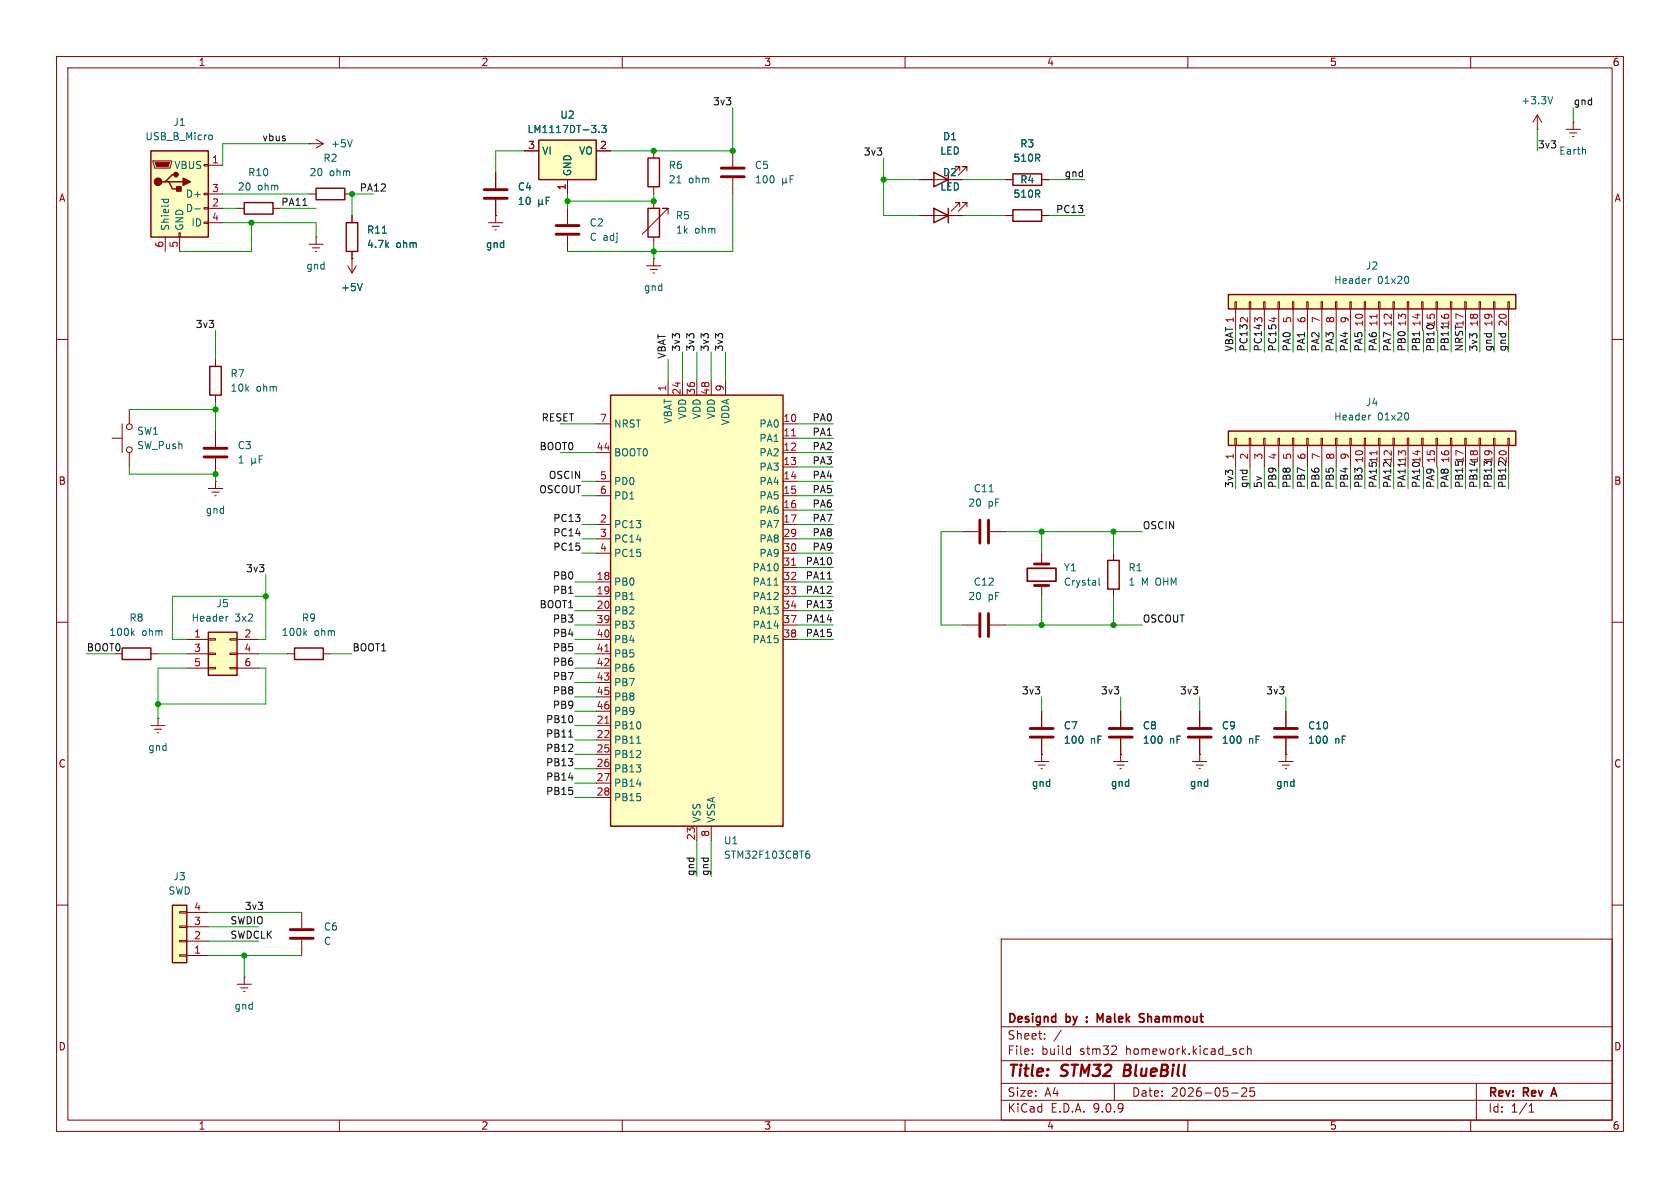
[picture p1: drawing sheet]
<svg xmlns="http://www.w3.org/2000/svg" width="297mm" height="210mm" viewBox="0 0 297 210" stroke-linecap="round" stroke-linejoin="round" font-family="sans-serif">
<g fill="none" stroke="#840000" stroke-width=".18">
<path d="M10 10h277v190h-277zM12 12h273v186h-273zM60 10v2M110 10v2M160 10v2M210 10v2M260 10v2M10 60h2M285 60h2M10 110h2M285 110h2M10 160h2"/>
<path d="M177 166h108v32h-108zM285 160h2M60 198v2M110 198v2M160 198v2M177 194.5h108M177 191.5h108M177 187.5h108M177 181.5h108M182.5 186.3v.1M182.5 185.5v.1M184.7 183.6v.1"/>
<path d="M184.7 182.8v.1M187.6 182.1l-1.3 2M189.1 185.4l.1 .1M189.2 184.9v1.5M189.2 186.3l-.1 .1M197 191.5v3M197.2 185l.2 .2-.1 .3-.8 .9h.9M210 198v2M217.7 193.2h1.2M219.2 186.3l.3 .1 .4-.1M219.5 192.4l.6-.1 .2 .1 .1 .3-.9 1.1h.9M219.9 185.5l-.4-.1-.3 .1"/>
<path d="M220.5 185.5l.2-.1 .4 .1 .1 .9M220.5 184.9v1.5M221.7 192.3h-.7v.7l.2-.1h.5l.1 .3-.1 .5-.2 .1-.5-.1M260 198v2M261 191.5v6.5M270.3 196.6h.9M270.3 195.5l.4-.4v1.5"/>
</g>
<path d="M192.1 179.8v.1M195 179.2l-.5 1.1-.5-1.1v1.5M201.7 179.9l.4 .1 .2 .4-.3 .3h-.4M201.7 179.2l.6 .1M192.1 180.5v.2M274.3 193.4h.8M274.7 192.3l-.5 1.5" fill="none" stroke="#840000" stroke-width=".3"/>
<path d="M198.9 188.2l-.3 2h.8" fill="none" stroke="#840000" stroke-width=".4"/>
<path d="M36.8 111.8h5.1v7.6h-5.1z" fill="#ffffc2"/>
<path d="M43.2 35.8h5.1v2h-5.1zM55.9 33.3h5.1v2h-5.1zM36.8 111.8h5.1v7.6h-5.1z" fill="none" stroke="#840000" stroke-width=".25"/>
<g fill="none" stroke="#840000" stroke-width=".18">
<path d="M41.9 36.8h1.3M48.3 36.8h1.2M54.6 25.4h.1M54.6 34.3h1.3M54.6 25.4h2.5M55.9 24.6l1.2 .8M57.1 25.4l-1.2 .8M61 34.3h1.2M38.1 76.2v2.8M38.1 81v2.8M33 113h3.8M33 115.6h3.8"/>
<path d="M33 118.1h3.8M36.8 112.9h1.3v.3h-1.3zM36.8 115.4h1.3v.3h-1.3zM36.8 118h1.3v.2h-1.3zM40.6 112.9h1.3v.3h-1.3zM40.6 115.4h1.3v.3h-1.3zM40.6 118h1.3v.2h-1.3zM41.9 113h3.8M41.9 115.6h3.8M41.9 118.1h3.8M226.1 134.6h2.5M226.7 135.3h1.3"/>
<path d="M227.2 135.9h.3M227.3 133.4h.1M227.3 133.4v1.2"/>
</g>
<path d="M62.3 24.7l-.4 1.3M44.5 81v1.3M44.5 81.7l.2 .2h.2l.2-.2M45.1 81.7l.2 .2M45.1 81v.7M45.8 81.2h.5M46.4 80.6h-.6v1.3M40.3 109h-.2" fill="none" stroke="#006464" stroke-width=".18"/>
<path d="M36.1 79.2h4M36.1 80.8h4" fill="none" stroke="#840000" stroke-width=".51"/>
<path d="M107.9 69.9h30.5v76.2h-30.5z" fill="#ffffc2"/>
<path d="M61.2 39.4h2v5.1h-2zM114.6 27.9h2v5.1h-2zM114.6 36.8h2v5.1h-2zM107.9 69.9h30.5v76.2h-30.5zM195.8 99.1h2.1v5h-2.1z" fill="none" stroke="#840000" stroke-width=".25"/>
<g fill="none" stroke="#840000" stroke-width=".18">
<path d="M62.2 38.1v1.3M86.4 39.4h2.5M87.6 38.1h.1M87.6 30.5v2.8M87.6 35.3v4.1M100.3 36.8v2.8M115.6 26.7v1.2M115.6 33v1.3M115.6 35.6v1.2M118.1 37.8v-1h-1h1l-4.6 4.6M129.5 26.7v2.8M129.5 31.5v2.8"/>
<path d="M276.9 22.9h2.5M277.5 23.5h1.3M278 24.1h.3M278.1 21.6h.1M278.1 21.6v1.3M61.5 47l.7 1.3M62.2 45.7h.1M62.2 44.5v3.8M63 47l-.8 1.3M87 40h1.3M87.5 40.6h.3M100.3 41.7v2.8"/>
<path d="M114.3 47h2.5M114.9 47.6h1.3M115.4 48.3h.3M115.6 45.7h.1M115.6 41.9v1.3M115.6 45.7v1.3M105.4 74.9h2.5M118.1 67.3v2.6M120.6 67.3v2.6M123.2 67.3v2.6M125.7 67.3v2.6M128.3 67.3v2.6"/>
<path d="M138.4 74.9h2.6M138.4 77.5h2.6M105.4 80h2.5M105.4 85.1h2.5M105.4 87.6h2.5M105.4 92.7h2.5M105.4 95.3h2.5M105.4 97.8h2.5M138.4 80h2.6M138.4 85.1h2.6M138.4 87.6h2.6M138.4 92.7h2.6"/>
<path d="M138.4 95.3h2.6M138.4 97.8h2.6M138.4 82.6h2.6M138.4 90.2h2.6M196.8 97.8v1.3M105.4 102.9h2.5M105.4 105.4h2.5M105.4 108h2.5M105.4 110.5h2.5M105.4 113h2.5M105.4 115.6h2.5M105.4 118.1h2.5"/>
<path d="M138.4 102.9h2.6M138.4 105.4h2.6M138.4 108h2.6M138.4 110.5h2.6M138.4 113h2.6M138.4 100.3h2.6M196.8 104.1v1.3M105.4 120.7h2.5M105.4 123.2h2.5M105.4 125.7h2.5M105.4 128.3h2.5M105.4 130.8h2.5"/>
<path d="M105.4 133.4h2.5M105.4 135.9h2.5M105.4 138.4h2.5M184.1 125.7v2.8M184.1 130.6v2.8M196.8 134.6h2.6M197.5 135.3h1.3M198 135.9h.2M198.1 133.4h.1M198.1 133.4v1.2M227.3 125.7v2.8M227.3 130.6v2.8"/>
<path d="M105.4 141h2.5M123.2 146.1v2.5M125.7 146.1v2.5"/>
</g>
<path d="M139.9 77.1h.8M139.9 99.9h.8M106.9 115.2h.7M106.9 127.9h.7" fill="none" stroke="#a90000" stroke-width=".18"/>
<g fill="none" stroke="#006464" stroke-width=".18">
<path d="M95.2 35.3v1.3M95.2 36l.2 .1h.3l.1-.1M95.8 36l.2 .1M95.8 35.3v.7M96.6 35.5h.4M97.2 34.9h-.6v1.2M119.7 32.3h.7M138.4 32.1l.1 .2h.3l.2-.2M138.4 31.5v1.3M139 32.1l.1 .2M139 31.5v.6M139.7 31.7h.4"/>
<path d="M140.3 31.1h-.6v1.2M280.2 26.5l.1 .7M64 50.1l-.4 1.3M67.6 41.2h.7M136.9 103.4h.7M112.5 131.4h.8M142.4 151.2l.3-.3h.2l.3 .3v.3l-.3 .2-.3-.1-.2-.1M143 150.4l-.3 .1-.3 .5"/>
</g>
<path d="M85.6 33.5h4.1M85.6 35.1h4.1M98.3 39.9h4.1M127.5 29.7h4.1M127.5 31.2h4.1M98.3 41.4h4.1M182.1 128.8h4.1M182.1 130.3h4.1M225.3 128.8h4.1M225.3 130.3h4.1" fill="none" stroke="#840000" stroke-width=".51"/>
<path d="M95.2 24.8h10.2v7h-10.2z" fill="#ffffc2"/>
<path d="M95.2 24.8h10.2v7h-10.2zM165.1 30.5l2.5 1.3-2.5 1.2zM165.1 36.8l2.5 1.3-2.5 1.3zM167.6 30.5v2.5M167.6 36.8v2.6M179.1 37.1h5v2h-5zM37.1 64.8h2v5.1h-2z" fill="none" stroke="#840000" stroke-width=".25"/>
<g fill="none" stroke="#840000" stroke-width=".18">
<path d="M92.7 26.7h2.5M100.3 31.8v2.5M105.4 26.7h2.5M162.6 31.8h7.6M162.6 38.1h7.6M169.7 30.2v-.7h-.8h.8l-1.6 1.5M169.7 36.6v-.8h-.8h.8l-1.6 1.5M170.9 30.2v-.7h-.7h.7l-1.5 1.5M170.9 36.6v-.8h-.7h.7l-1.5 1.5M177.8 38.1h1.3M184.1 38.1h1.3M271.8 22.9h.1"/>
<path d="M271.8 20.3l-.8 1.3M271.8 20.3l.7 1.3M271.8 20.3v2.6M19.8 77.5h1.8M21.6 74.9v5.1M22.9 72.4v2.5M38.1 63.5v1.3M38.1 69.9v1.2M22.9 80v2.6M170.2 94h2.8M175 94h2.8M26.7 128.3h2.5"/>
<path d="M27.3 128.9h1.3M27.8 129.5h.3M27.9 127h.1M27.9 127v1.3M210.8 134.6h2.6M211.5 135.3h1.2M212 135.9h.2M212.1 133.4h.1M212.1 133.4v1.2"/>
<circle cx="22.9" cy="75.4" r=".51"/>
<circle cx="22.9" cy="79.5" r=".51"/>
</g>
<path d="M274.5 17.1l-.4 1.3M105.9 23.3v.1M106.4 22.2h.8l-.5 .5 .4 .1v.5l-.2 .1-.5-.1M174.9 86.9h.7" fill="none" stroke="#006464" stroke-width=".18"/>
<path d="M173.2 91.9v4.1M174.8 91.9v4.1" fill="none" stroke="#840000" stroke-width=".51"/>
<path d="M217.2 52.1h50.8v2.5h-50.8z" fill="#ffffc2"/>
<path d="M217.2 52.1h50.8v2.5h-50.8z" fill="none" stroke="#840000" stroke-width=".25"/>
<g fill="none" stroke="#840000" stroke-width=".18">
<path d="M218.3 53.3h.3v1.3h-.3zM218.4 54.6v3.8M220.9 53.3h.2v1.3h-.2zM221 54.6v3.8M223.4 53.3h.2v1.3h-.2zM223.5 54.6v3.8M225.9 53.3h.3v1.3h-.3zM226.1 54.6v3.8M228.5 53.3h.2v1.3h-.2zM228.6 54.6v3.8M231 53.3h.3v1.3h-.3zM231.1 54.6v3.8"/>
<path d="M233.6 53.3h.2v1.3h-.2zM233.7 54.6v3.8M236.1 53.3h.2v1.3h-.2zM236.2 54.6v3.8M238.6 53.3h.3v1.3h-.3zM238.8 54.6v3.8M241.2 53.3h.2v1.3h-.2zM241.3 54.6v3.8M243.7 53.3h.3v1.3h-.3zM243.8 54.6v3.8M246.3 53.3h.2v1.3h-.2zM246.4 54.6v3.8"/>
<path d="M248.8 53.3h.2v1.3h-.2zM248.9 54.6v3.8M251.3 53.3h.3v1.3h-.3zM251.5 54.6v3.8M253.9 53.3h.2v1.3h-.2zM254 54.6v3.8M256.4 53.3h.3v1.3h-.3zM256.5 54.6v3.8M259 53.3h.2v1.3h-.2zM259.1 54.6v3.8M261.5 53.3h.2v1.3h-.2zM261.6 54.6v3.8"/>
<path d="M264 53.3h.3v1.3h-.3zM264.2 54.6v3.8M266.6 53.3h.2v1.3h-.2zM266.7 54.6v3.8"/>
</g>
<path d="M243.4 55.5v.8" fill="none" stroke="#a90000" stroke-width=".18"/>
<path d="M242.3 49.3h-.2M248.9 48.9l.1 .4-.1 .7" fill="none" stroke="#006464" stroke-width=".18"/>
<path d="M217.2 76.2h50.8v2.5h-50.8z" fill="#ffffc2"/>
<path d="M217.2 76.2h50.8v2.5h-50.8z" fill="none" stroke="#840000" stroke-width=".25"/>
<g fill="none" stroke="#840000" stroke-width=".18">
<path d="M218.3 77.5h.3v1.2h-.3zM218.4 78.7v3.9M220.9 77.5h.2v1.2h-.2zM221 78.7v3.9M223.4 77.5h.2v1.2h-.2zM223.5 78.7v3.9M225.9 77.5h.3v1.2h-.3zM226.1 78.7v3.9M228.5 77.5h.2v1.2h-.2zM228.6 78.7v3.9M231 77.5h.3v1.2h-.3zM231.1 78.7v3.9"/>
<path d="M233.6 77.5h.2v1.2h-.2zM233.7 78.7v3.9M236.1 77.5h.2v1.2h-.2zM236.2 78.7v3.9M238.6 77.5h.3v1.2h-.3zM238.8 78.7v3.9M241.2 77.5h.2v1.2h-.2zM241.3 78.7v3.9M243.7 77.5h.3v1.2h-.3zM243.8 78.7v3.9M246.3 77.5h.2v1.2h-.2zM246.4 78.7v3.9"/>
<path d="M248.8 77.5h.2v1.2h-.2zM248.9 78.7v3.9M251.3 77.5h.3v1.2h-.3zM251.5 78.7v3.9M253.9 77.5h.2v1.2h-.2zM254 78.7v3.9M256.4 77.5h.3v1.2h-.3zM256.5 78.7v3.9M259 77.5h.2v1.2h-.2zM259.1 78.7v3.9M261.5 77.5h.2v1.2h-.2zM261.6 78.7v3.9"/>
<path d="M264 77.5h.3v1.2h-.3zM264.2 78.7v3.9M266.6 77.5h.2v1.2h-.2zM266.7 78.7v3.9M170.2 110.5h2.8M175 110.5h2.8"/>
</g>
<path d="M243.4 79.7v.7" fill="none" stroke="#a90000" stroke-width=".18"/>
<path d="M242.3 73.4l-.2 .1M248.9 73l.1 .5-.1 .7" fill="none" stroke="#006464" stroke-width=".18"/>
<path d="M173.2 108.5v4M174.8 108.5v4" fill="none" stroke="#840000" stroke-width=".51"/>
<path d="M30.5 160h2.5v10.2h-2.5z" fill="#ffffc2"/>
<path d="M179.1 30.7h5v2.1h-5zM21.6 114.6h5.1v2h-5.1zM30.5 160h2.5v10.2h-2.5z" fill="none" stroke="#840000" stroke-width=".25"/>
<g fill="none" stroke="#840000" stroke-width=".18">
<path d="M177.8 31.8h1.3M184.1 31.8h1.3M54.6 43.2h2.5M55.2 43.8h1.3M55.8 44.5h.2M55.9 41.9h.1M55.9 41.9v1.3M26.7 115.6h1.2M182.9 134.6h2.5M183.5 135.3h1.3M184 135.9h.3M184.1 133.4h.1"/>
<path d="M184.1 133.4v1.2M198.1 125.7v2.8M198.1 130.6v2.8M212.1 125.7v2.8M212.1 130.6v2.8M31.7 168.8h1.3v.2h-1.3zM31.7 166.2h1.3v.3h-1.3zM31.7 163.7h1.3v.3h-1.3zM31.7 161.2h1.3v.2h-1.3zM33 168.9h3.8M33 166.4h3.8M33 163.8h3.8"/>
<path d="M33 161.3h3.8M53.3 161.3v2.8M53.3 166.1v2.8"/>
</g>
<path d="M23.4 111.9l.3 .4M23.7 111.5l-.4 .5" fill="none" stroke="#006464" stroke-width=".18"/>
<path d="M196.1 128.8h4.1M196.1 130.3h4.1M210.1 128.8h4M210.1 130.3h4M51.3 164.3h4.1M51.3 165.9h4.1" fill="none" stroke="#840000" stroke-width=".51"/>
<path d="M26.7 26.7h10.1v15.2h-10.1z" fill="#ffffc2"/>
<path d="M26.7 26.7h10.1v15.2h-10.1zM29.2 32.1h.6l.7 1.3h1.2M29.8 32.1h2.6M31.1 30.9h-.6l-1.3 1.2h-.6M52.1 114.6h5v2h-5z" fill="none" stroke="#840000" stroke-width=".25"/>
<g fill="none" stroke="#840000" stroke-width=".18">
<path d="M27.1 28.4h3.3v.3l-.3 1h-2.8zM36.1 29.1h.7v.2h-.7zM36.1 34.2h.7v.2h-.7zM36.1 36.7h.7v.3h-.7zM36.1 39.2h.7v.3h-.7zM36.8 29.2h2.6M36.8 34.3h2.6M36.8 36.8h2.6M36.8 39.4h2.6M62.2 38.1v1.3M87.6 38.1h.1M87.6 30.5v2.8"/>
<path d="M87.6 35.3v2.8M92.7 26.7h2.5M100.3 31.8v2.5M105.4 26.7h2.5M162.6 31.8h2.5M162.6 38.1h2.5M167.6 31.8h2.6M167.6 38.1h2.6M177.8 31.8h1.3M177.8 38.1h1.3M184.1 31.8h1.3M184.1 38.1h1.3"/>
<path d="M29.2 41.9v2.6M31.6 41.1h.3v.8h-.3zM31.7 41.9v2.6M62.2 45.7h.1M62.2 44.5v1.2M36.8 86.4h2.6M37.5 87h1.2M38 87.6h.2M38.1 85.1h.1M38.1 85.1v1.3M184.1 97.8v1.9M50.8 115.6h1.3"/>
<path d="M57.1 115.6h1.3M184.1 103.5v1.9M184.1 133.4h.1M184.1 125.7v2.8M184.1 130.6v2.8M198.1 133.4h.1M198.1 125.7v2.8M198.1 130.6v2.8M212.1 133.4h.1M212.1 125.7v2.8M212.1 130.6v2.8M227.3 133.4h.1"/>
<path d="M227.3 125.7v2.8M227.3 130.6v2.8M41.9 174h2.5M42.5 174.6h1.3M43.1 175.3h.2M43.2 172.7h.1M43.2 172.7v1.3"/>
</g>
<path d="M27.4 28.7h2.6l-.3 .8h-2z" fill="#840000" stroke="#840000" stroke-width=".18"/>
<g fill="#840000" stroke="#840000" stroke-width=".25">
<path d="M31.2 33h.8v.8h-.8z"/>
<path d="M32.4 31.5l1.3 .6-1.3 .7z"/>
<circle cx="27.9" cy="32.1" r=".63"/>
<circle cx="31.1" cy="30.9" r=".38"/>
</g>
<g fill="none" stroke="#006464" stroke-width=".18">
<path d="M28.5 35.2h1.3M29 35.2l-.1 .4M29.7 35.2l.1 .4M34.4 36.9h1M37.1 23.9h.3l.2 .2-.1 .5-.4 .1M95.2 35.3v1.3M95.2 36l.2 .1h.3l.1-.1M95.8 36l.2 .1M95.8 35.3v.7M96.6 35.5h.4M97.2 34.9h-.6v1.2M105.9 23.3v.1"/>
<path d="M106.4 22.2h.8l-.5 .5 .4 .1v.5l-.2 .1-.5-.1M64 50.1l-.4 1.3M67.6 41.2h.7M53.9 111.9l.3 .4M54.2 111.5l-.5 .5M194.3 102.2v1.1l.2 .1"/>
</g>
<path d="M182.9 99.7h2.5M182.9 103.5h2.5" fill="none" stroke="#840000" stroke-width=".51"/>
<path d="M181.6 100.5h5.1v2.2h-5.1z" fill="none" stroke="#840000" stroke-width=".3"/>
<path d="M53.5 36.3h.8M146.3 102.4h.7M100.5 130.3h.8" fill="none" stroke="#0f0f0f" stroke-width=".18"/>
<g fill="none" stroke="#009600" stroke-width=".18">
<path d="M129.5 19.1v7.6h-21.6M278.1 19.1v2.5M39.4 39.4h16.5v2.5M39.4 36.8h2.5M39.4 34.3h15.2M44.4 39.4v5.1h-12.7M49.5 36.8h6.4M54.6 25.4h-15.2v3.8M66 34.3h-3.8v3.8M92.7 26.7h-5.1v3.8M100.3 34.3v2.5M115.6 34.3v1.3h-15.3"/>
<path d="M129.5 34.3v10.2h-29.2M156.2 27.9v10.2h6.4M156.2 31.8h6.4M170.2 38.1h7.6M170.2 31.8h7.6M185.4 38.1h6.4M185.4 31.8h6.4M271.8 22.9v3.8M38.1 58.4v5.1M115.6 43.2v2.5M218.4 58.4v3.8M221 58.4v3.8"/>
<path d="M223.5 58.4v3.8M226.1 58.4v3.8M228.6 58.4v3.8M231.1 58.4v3.8M233.7 58.4v3.8M236.2 58.4v3.8M238.8 58.4v3.8M241.3 58.4v3.8M243.8 58.4v3.8M246.4 58.4v3.8M248.9 58.4v3.8M251.7 58.4v3.8"/>
<path d="M254.2 58.4v3.8M256.5 58.4v3.8M259.1 58.4v3.8M261.6 58.4v3.8M264.2 58.4v3.8M266.7 58.4v3.8M22.9 72.4h15.2M38.1 71.1v5.1M99.1 74.9h6.3M118.1 63.5v3.8M120.6 62.2v5.1M123.2 62.2v5.1"/>
<path d="M125.7 62.2v5.1M128.3 62.2v5.1M141 74.9h6.3M141 77.5h6.3M22.9 82.6v1.2h15.2v1.3M99.1 80h6.3M102.9 92.7h2.5M102.9 87.6h2.5M102.9 97.8h2.5M102.9 95.3h2.5M102.9 85.1h2.5M141 92.7h6.3"/>
<path d="M141 90.2h6.3M141 87.6h6.3M141 97.8h6.3M141 95.3h6.3M141 85.1h6.3M141 80h6.3M141 82.6h6.3M170.2 94h-3.8v16.5h3.8M177.8 94h24.1M184.1 94v3.8M196.8 94v3.8M218.4 82.6v3.8"/>
<path d="M221 82.6v3.8M223.5 82.6v3.8M226.1 82.6v3.8M228.6 82.6v3.8M231.1 82.6v3.8M233.7 82.6v3.8M236.2 82.6v3.8M238.8 82.6v3.8M241.3 82.6v3.8M243.8 82.6v3.8M246.4 82.6v3.8M248.9 82.6v3.8"/>
<path d="M251.7 82.6v3.8M254.2 82.6v3.8M256.5 82.6v3.8M259.1 82.6v3.8M261.6 82.6v3.8M264.2 82.6v3.8M266.7 82.6v3.8M15.2 115.6h5.1M27.9 115.6h5.1M33 118.1h-5.1v8.9M45.7 118.1h1.3v6.4h-19.1M45.7 115.6h5.1"/>
<path d="M47 101.6v11.4h-1.3M47 105.4h-16.5v7.6h2.5M58.4 115.6h3.8M101.6 113h3.8M101.6 105.4h3.8M101.6 115.6h3.8M101.6 118.1h3.8M101.6 110.5h3.8M101.6 108h3.8M101.6 102.9h3.8M141 100.3h6.3M141 113h6.3"/>
<path d="M141 105.4h6.3M141 110.5h6.3M141 108h6.3M141 102.9h6.3M177.8 110.5h24.1M184.1 105.4v5.1M196.8 105.4v5.1M101.6 133.4h3.8M101.6 130.8h3.8M101.6 135.9h3.8M101.6 123.2h3.8M101.6 128.3h3.8"/>
<path d="M101.6 125.7h3.8M101.6 138.4h3.8M101.6 120.7h3.8M184.1 123.2v2.5M198.1 123.2v2.5M212.1 123.2v2.5M227.3 123.2v2.5M101.6 141h3.8M123.2 148.6v6.3M125.7 148.6v6.3M36.8 168.9h16.5M36.8 163.8h8.9"/>
<path d="M36.8 166.4h8.9M36.8 161.3h16.5M43.2 168.9v3.8"/>
</g>
<g fill="#009600" stroke="#009600" stroke-width=".18">
<circle cx="44.4" cy="39.4" r=".46"/>
<circle cx="62.2" cy="34.3" r=".46"/>
<circle cx="38.1" cy="72.4" r=".46"/>
<circle cx="47" cy="105.4" r=".46"/>
<circle cx="38.1" cy="83.8" r=".46"/>
<circle cx="27.9" cy="124.5" r=".46"/>
<circle cx="43.2" cy="168.9" r=".46"/>
<circle cx="129.5" cy="26.7" r=".46"/>
<circle cx="115.6" cy="26.7" r=".46"/>
<circle cx="100.3" cy="35.6" r=".46"/>
<circle cx="115.6" cy="35.6" r=".46"/>
<circle cx="115.6" cy="44.5" r=".46"/>
<circle cx="156.2" cy="31.8" r=".46"/>
<circle cx="196.8" cy="94" r=".46"/>
<circle cx="196.8" cy="110.5" r=".46"/>
<circle cx="184.1" cy="110.5" r=".46"/>
<circle cx="184.1" cy="94" r=".46"/>
</g>
<g font-size="2.8" fill="#840000">
<text x="178" y="190.9">Title:</text>
<text x="187.7" y="190.9">STM32</text>
<text x="199.5" y="190.9">BlueBill</text>
</g>
<g font-size="2.1" fill="#840000">
<text x="178" y="184">Sheet:</text>
<text x="178" y="181.2">Designd</text>
<text x="188.5" y="181.2">by</text>
<text x="195.2" y="181.2">Malek</text>
<text x="203.3" y="181.2">Shammout</text>
<text x="178" y="186.7">File:</text>
<text x="184.1" y="186.7">build</text>
<text x="191" y="186.7">stm32</text>
<text x="199.2" y="186.7">homework.kicad_sch</text>
<text x="178" y="196.9">KiCad</text>
<text x="178" y="194.1">Size:</text>
<text x="184.7" y="194.1">A4</text>
<text x="185.7" y="196.9">E.D.A.</text>
<text x="193.3" y="196.9">9.0.9</text>
<text x="200" y="194.1">Date:</text>
<text x="207" y="194.1">2026-05-25</text>
<text x="263" y="194.3">Rev:</text>
<text x="263" y="196.9">Id:</text>
<text x="267.1" y="196.9">1/1</text>
<text x="269.4" y="194.3">Rev</text>
<text x="275.1" y="194.3">A</text>
</g>
<g font-size="1.8" fill="#840000">
<text x="35" y="11.9">1</text>
<text x="85" y="11.9">2</text>
<text x="135" y="11.9">3</text>
<text x="185" y="11.9">4</text>
<text x="235" y="11.9">5</text>
<text x="285" y="11.9">6</text>
<text x="10.3" y="35.9">A</text>
<text x="285.3" y="35.9">A</text>
<text x="10.3" y="85.9">B</text>
<text x="285.3" y="85.9">B</text>
<text x="10.3" y="135.9">C</text>
<text x="285.3" y="135.9">C</text>
<text x="10.3" y="185.9">D</text>
<text x="285.3" y="185.9">D</text>
<text x="35" y="199.9">1</text>
<text x="85" y="199.9">2</text>
<text x="135" y="199.9">3</text>
<text x="185" y="199.9">4</text>
<text x="235" y="199.9">5</text>
<text x="285" y="199.9">6</text>
</g>
<g font-size="1.8" fill="#006464">
<text x="30.6" y="22.5">J1</text>
<text x="93.2" y="23.7">LM1117DT-3.3</text>
<text x="99" y="21.2">U2</text>
<text x="268.8" y="18.6">+3.3V</text>
<text x="25.6" y="25">USB_B_Micro</text>
<text x="57.1" y="28.8">R2</text>
<text x="58.4" y="26.3">+5V</text>
<text x="95.8" y="27.5">VI</text>
<text x="102.3" y="27.5">VO</text>
<text x="166.1" y="27.5">LED</text>
<text x="166.6" y="25">D1</text>
<text x="179.1" y="28.8">510R</text>
<text x="180.3" y="26.3">R3</text>
<text x="275.5" y="27.5">Earth</text>
<text x="30.7" y="30.1">VBUS</text>
<text x="32.8" y="35.2">D+</text>
<text x="41.9" y="33.9">20</text>
<text x="43.8" y="31.3">R10</text>
<text x="45.5" y="33.9">ohm</text>
<text x="54.6" y="31.3">20</text>
<text x="58.2" y="31.3">ohm</text>
<text x="91.4" y="33.9">C4</text>
<text x="101.2" y="31.2" transform="rotate(-90 101.2 31.2)">GND</text>
<text x="118.1" y="30.1">R6</text>
<text x="118.1" y="32.6">21</text>
<text x="121.7" y="32.6">ohm</text>
<text x="133.4" y="30.1">C5</text>
<text x="133.4" y="32.6">100</text>
<text x="166.1" y="33.9">LED</text>
<text x="166.6" y="31.3">D2</text>
<text x="179.1" y="35.2">510R</text>
<text x="180.3" y="32.6">R4</text>
<text x="30.1" y="40.9" transform="rotate(-90 30.1 40.9)">Shield</text>
<text x="32.6" y="40.9" transform="rotate(-90 32.6 40.9)">GND</text>
<text x="32.8" y="37.7">D-</text>
<text x="33.7" y="40.2">ID</text>
<text x="64.8" y="41.5">R11</text>
<text x="91.4" y="36.4">10</text>
<text x="104.1" y="40.2">C2</text>
<text x="119.4" y="39">R5</text>
<text x="119.4" y="41.5">1k</text>
<text x="122.8" y="41.5">ohm</text>
<text x="54.1" y="47.9">gnd</text>
<text x="64.8" y="44">4.7k</text>
<text x="70" y="44">ohm</text>
<text x="85.8" y="44">gnd</text>
<text x="104.1" y="42.8">C adj</text>
<text x="241.4" y="47.9">J2</text>
<text x="60.2" y="51.7">+5V</text>
<text x="113.7" y="51.7">gnd</text>
<text x="235.8" y="50.4">Header</text>
<text x="243.5" y="50.4">01x20</text>
<text x="40.6" y="66.9">R7</text>
<text x="40.6" y="69.4">10k</text>
<text x="45.3" y="69.4">ohm</text>
<text x="241.4" y="72">J4</text>
<text x="24.1" y="77.1">SW1</text>
<text x="108.5" y="75.8">NRST</text>
<text x="119" y="75" transform="rotate(-90 119 75)">VBAT</text>
<text x="121.5" y="74.2" transform="rotate(-90 121.5 74.2)">VDD</text>
<text x="124.1" y="74.2" transform="rotate(-90 124.1 74.2)">VDD</text>
<text x="126.6" y="74.2" transform="rotate(-90 126.6 74.2)">VDD</text>
<text x="129.1" y="75.3" transform="rotate(-90 129.1 75.3)">VDDA</text>
<text x="134.2" y="75.8">PA0</text>
<text x="235.8" y="74.5">Header</text>
<text x="243.5" y="74.5">01x20</text>
<text x="24.1" y="79.6">SW_Push</text>
<text x="41.9" y="79.6">C3</text>
<text x="41.9" y="82.1">1</text>
<text x="108.5" y="80.9">BOOT0</text>
<text x="134.2" y="78.3">PA1</text>
<text x="134.2" y="80.9">PA2</text>
<text x="134.2" y="83.4">PA3</text>
<text x="108.5" y="86">PD0</text>
<text x="108.5" y="88.5">PD1</text>
<text x="134.2" y="86">PA4</text>
<text x="134.2" y="88.5">PA5</text>
<text x="171.1" y="89.8">20</text>
<text x="172" y="87.2">C11</text>
<text x="174.7" y="89.8">pF</text>
<text x="36.3" y="91">gnd</text>
<text x="108.5" y="93.6">PC13</text>
<text x="134.2" y="91">PA6</text>
<text x="134.2" y="93.6">PA7</text>
<text x="108.5" y="96.1">PC14</text>
<text x="108.5" y="98.7">PC15</text>
<text x="132.9" y="101.2">PA10</text>
<text x="134.2" y="96.1">PA8</text>
<text x="134.2" y="98.7">PA9</text>
<text x="188" y="101.2">Y1</text>
<text x="199.4" y="101.2">R1</text>
<text x="38.2" y="107.5">J5</text>
<text x="108.5" y="103.7">PB0</text>
<text x="108.5" y="106.3">PB1</text>
<text x="132.9" y="103.7">PA11</text>
<text x="132.9" y="106.3">PA12</text>
<text x="171.1" y="106.3">20</text>
<text x="172" y="103.7">C12</text>
<text x="174.7" y="106.3">pF</text>
<text x="188" y="103.7">Crystal</text>
<text x="199.4" y="103.7">1</text>
<text x="201.8" y="103.7">M OHM</text>
<text x="19.2" y="112.6">100k</text>
<text x="22.8" y="110.1">R8</text>
<text x="25" y="112.6">ohm</text>
<text x="33.8" y="110.1">Header</text>
<text x="41.5" y="110.1">3x2</text>
<text x="49.7" y="112.6">100k</text>
<text x="53.3" y="110.1">R9</text>
<text x="55.5" y="112.6">ohm</text>
<text x="108.5" y="108.8">PB2</text>
<text x="108.5" y="111.4">PB3</text>
<text x="108.5" y="113.9">PB4</text>
<text x="132.9" y="108.8">PA13</text>
<text x="132.9" y="111.4">PA14</text>
<text x="132.9" y="113.9">PA15</text>
<text x="108.5" y="116.4">PB5</text>
<text x="108.5" y="119">PB6</text>
<text x="108.5" y="121.5">PB7</text>
<text x="108.5" y="124.1">PB8</text>
<text x="108.5" y="126.6">PB9</text>
<text x="108.5" y="129.1">PB10</text>
<text x="108.5" y="131.7">PB11</text>
<text x="188" y="129.1">C7</text>
<text x="188" y="131.7">100</text>
<text x="192.8" y="131.7">nF</text>
<text x="201.9" y="129.1">C8</text>
<text x="201.9" y="131.7">100</text>
<text x="206.7" y="131.7">nF</text>
<text x="215.9" y="129.1">C9</text>
<text x="215.9" y="131.7">100</text>
<text x="220.7" y="131.7">nF</text>
<text x="231.1" y="131.7">100</text>
<text x="231.1" y="129.1">C10</text>
<text x="235.9" y="131.7">nF</text>
<text x="26.1" y="132.9">gnd</text>
<text x="108.5" y="134.2">PB12</text>
<text x="108.5" y="136.8">PB13</text>
<text x="108.5" y="139.3">PB14</text>
<text x="108.5" y="141.8">PB15</text>
<text x="182.3" y="139.3">gnd</text>
<text x="196.3" y="139.3">gnd</text>
<text x="210.3" y="139.3">gnd</text>
<text x="225.5" y="139.3">gnd</text>
<text x="124.1" y="145.5" transform="rotate(-90 124.1 145.5)">VSS</text>
<text x="126.6" y="145.5" transform="rotate(-90 126.6 145.5)">VSSA</text>
<text x="127.9" y="149.5">U1</text>
<text x="30.6" y="155.8">J3</text>
<text x="127.9" y="152">STM32F103C8T6</text>
<text x="29.7" y="158.3">SWD</text>
<text x="57.2" y="164.7">C6</text>
<text x="57.2" y="167.2">C</text>
<text x="41.4" y="178.7">gnd</text>
</g>
<g font-size="1.8" fill="#0f0f0f">
<text x="126" y="18.7">3v3</text>
<text x="278.1" y="18.7">gnd</text>
<text x="46.3" y="25.1">vbus</text>
<text x="152.6" y="27.6">3v3</text>
<text x="271.8" y="26.3">3v3</text>
<text x="63.5" y="33.9">PA12</text>
<text x="188.1" y="31.4">gnd</text>
<text x="49.6" y="36.5">PA11</text>
<text x="186.6" y="37.8">PC13</text>
<text x="34.5" y="58.1">3v3</text>
<text x="220.7" y="57.2" transform="rotate(-90 220.7 57.2)">2</text>
<text x="223.3" y="57.2" transform="rotate(-90 223.3 57.2)">3</text>
<text x="225.8" y="57.2" transform="rotate(-90 225.8 57.2)">4</text>
<text x="117.8" y="63.5" transform="rotate(-90 117.8 63.5)">VBAT</text>
<text x="120.3" y="62.2" transform="rotate(-90 120.3 62.2)">3v3</text>
<text x="122.8" y="62.2" transform="rotate(-90 122.8 62.2)">3v3</text>
<text x="125.4" y="62.2" transform="rotate(-90 125.4 62.2)">3v3</text>
<text x="127.9" y="62.2" transform="rotate(-90 127.9 62.2)">3v3</text>
<text x="218.1" y="62.2" transform="rotate(-90 218.1 62.2)">VBAT 1</text>
<text x="220.6" y="62.2" transform="rotate(-90 220.6 62.2)">PC13</text>
<text x="223.2" y="62.2" transform="rotate(-90 223.2 62.2)">PC14</text>
<text x="225.7" y="62.2" transform="rotate(-90 225.7 62.2)">PC15</text>
<text x="228.3" y="62.2" transform="rotate(-90 228.3 62.2)">PA0</text>
<text x="230.8" y="62.2" transform="rotate(-90 230.8 62.2)">PA1</text>
<text x="233.3" y="62.2" transform="rotate(-90 233.3 62.2)">PA2</text>
<text x="235.9" y="62.2" transform="rotate(-90 235.9 62.2)">PA3</text>
<text x="238.4" y="62.2" transform="rotate(-90 238.4 62.2)">PA4</text>
<text x="241" y="62.2" transform="rotate(-90 241 62.2)">PA5</text>
<text x="243.5" y="62.2" transform="rotate(-90 243.5 62.2)">PA6</text>
<text x="246" y="62.2" transform="rotate(-90 246 62.2)">PA7</text>
<text x="248.6" y="62.2" transform="rotate(-90 248.6 62.2)">PB0</text>
<text x="251.1" y="62.2" transform="rotate(-90 251.1 62.2)">PB1</text>
<text x="253.7" y="62.2" transform="rotate(-90 253.7 62.2)">PB1015</text>
<text x="256.2" y="62.2" transform="rotate(-90 256.2 62.2)">PB1116</text>
<text x="258.7" y="62.2" transform="rotate(-90 258.7 62.2)">NRST17</text>
<text x="261.3" y="62.2" transform="rotate(-90 261.3 62.2)">3v3</text>
<text x="263.8" y="62.2" transform="rotate(-90 263.8 62.2)">gnd</text>
<text x="266.4" y="62.2" transform="rotate(-90 266.4 62.2)">gnd</text>
<text x="95.7" y="74.6">RESET</text>
<text x="143.5" y="77.1">PA1</text>
<text x="143.5" y="74.6">PA0</text>
<text x="95.3" y="79.7">BOOT0</text>
<text x="143.5" y="79.7">PA2</text>
<text x="143.5" y="82.2">PA3</text>
<text x="95.2" y="87.3">OSCOUT</text>
<text x="96.9" y="84.7">OSCIN</text>
<text x="143.5" y="87.3">PA5</text>
<text x="143.5" y="89.8">PA6</text>
<text x="143.5" y="84.7">PA4</text>
<text x="218.1" y="86.4" transform="rotate(-90 218.1 86.4)">3v3</text>
<text x="220.6" y="86.4" transform="rotate(-90 220.6 86.4)">gnd</text>
<text x="223.2" y="86.4" transform="rotate(-90 223.2 86.4)">5v</text>
<text x="225.7" y="86.4" transform="rotate(-90 225.7 86.4)">PB9</text>
<text x="228.3" y="86.4" transform="rotate(-90 228.3 86.4)">PB8</text>
<text x="230.8" y="86.4" transform="rotate(-90 230.8 86.4)">PB7</text>
<text x="233.3" y="86.4" transform="rotate(-90 233.3 86.4)">PB6</text>
<text x="235.9" y="86.4" transform="rotate(-90 235.9 86.4)">PB5</text>
<text x="238.4" y="86.4" transform="rotate(-90 238.4 86.4)">PB4</text>
<text x="241" y="86.4" transform="rotate(-90 241 86.4)">PB3</text>
<text x="243.5" y="86.4" transform="rotate(-90 243.5 86.4)">PA1511</text>
<text x="246" y="86.4" transform="rotate(-90 246 86.4)">PA1212</text>
<text x="248.6" y="86.4" transform="rotate(-90 248.6 86.4)">PA1113</text>
<text x="251.1" y="86.4" transform="rotate(-90 251.1 86.4)">PA1014</text>
<text x="253.7" y="86.4" transform="rotate(-90 253.7 86.4)">PA9</text>
<text x="256.2" y="86.4" transform="rotate(-90 256.2 86.4)">PA8</text>
<text x="258.7" y="86.4" transform="rotate(-90 258.7 86.4)">PB1517</text>
<text x="261.3" y="86.4" transform="rotate(-90 261.3 86.4)">PB1418</text>
<text x="263.8" y="86.4" transform="rotate(-90 263.8 86.4)">PB1319</text>
<text x="266.4" y="86.4" transform="rotate(-90 266.4 86.4)">PB1220</text>
<text x="97.7" y="94.9">PC14</text>
<text x="97.7" y="92.4">PC13</text>
<text x="143.5" y="92.4">PA7</text>
<text x="143.5" y="94.9">PA8</text>
<text x="201.9" y="93.6">OSCIN</text>
<text x="43.4" y="101.3">3v3</text>
<text x="97.7" y="97.4">PC15</text>
<text x="142.3" y="100">PA10</text>
<text x="143.5" y="97.4">PA9</text>
<text x="95.3" y="107.6">BOOT1</text>
<text x="97.6" y="102.5">PB0</text>
<text x="97.6" y="105.1">PB1</text>
<text x="142.3" y="107.6">PA13</text>
<text x="142.3" y="105.1">PA12</text>
<text x="142.3" y="102.5">PA11</text>
<text x="97.6" y="110.1">PB3</text>
<text x="97.6" y="112.7">PB4</text>
<text x="142.3" y="112.7">PA15</text>
<text x="142.3" y="110.1">PA14</text>
<text x="201.9" y="110.1">OSCOUT</text>
<text x="15.2" y="115.2">BOOT0</text>
<text x="62.2" y="115.2">BOOT1</text>
<text x="97.6" y="117.8">PB6</text>
<text x="97.6" y="115.2">PB5</text>
<text x="97.6" y="120.3">PB7</text>
<text x="97.6" y="122.8">PB8</text>
<text x="97.6" y="125.4">PB9</text>
<text x="180.6" y="122.8">3v3</text>
<text x="194.5" y="122.8">3v3</text>
<text x="208.5" y="122.8">3v3</text>
<text x="223.7" y="122.8">3v3</text>
<text x="96.4" y="130.5">PB11</text>
<text x="96.4" y="127.9">PB10</text>
<text x="96.4" y="135.5">PB13</text>
<text x="96.4" y="133">PB12</text>
<text x="96.4" y="138.1">PB14</text>
<text x="96.4" y="140.6">PB15</text>
<text x="122.8" y="154.9" transform="rotate(-90 122.8 154.9)">gnd</text>
<text x="125.4" y="154.9" transform="rotate(-90 125.4 154.9)">gnd</text>
<text x="43.2" y="160.9">3v3</text>
<text x="40.6" y="163.5">SWDIO</text>
<text x="40.6" y="166">SWDCLK</text>
</g>
<g font-size="1.8" fill="#a90000">
<text x="37.4" y="29">1</text>
<text x="93.3" y="26.4">3</text>
<text x="106" y="26.4">2</text>
<text x="37.4" y="34">3</text>
<text x="100.1" y="33.7" transform="rotate(-90 100.1 33.7)">1</text>
<text x="37.4" y="36.6">2</text>
<text x="37.4" y="39.1">4</text>
<text x="29" y="43.9" transform="rotate(-90 29 43.9)">6</text>
<text x="31.5" y="43.9" transform="rotate(-90 31.5 43.9)">5</text>
<text x="228.3" y="57.2" transform="rotate(-90 228.3 57.2)">5</text>
<text x="230.9" y="57.2" transform="rotate(-90 230.9 57.2)">6</text>
<text x="233.4" y="57.2" transform="rotate(-90 233.4 57.2)">7</text>
<text x="236" y="57.2" transform="rotate(-90 236 57.2)">8</text>
<text x="238.5" y="57.2" transform="rotate(-90 238.5 57.2)">9</text>
<text x="241" y="57.8" transform="rotate(-90 241 57.8)">10</text>
<text x="243.6" y="57.8" transform="rotate(-90 243.6 57.8)">11</text>
<text x="246.1" y="57.8" transform="rotate(-90 246.1 57.8)">12</text>
<text x="248.7" y="57.8" transform="rotate(-90 248.7 57.8)">13</text>
<text x="251.2" y="57.8" transform="rotate(-90 251.2 57.8)">14</text>
<text x="261.4" y="57.8" transform="rotate(-90 261.4 57.8)">18</text>
<text x="263.9" y="57.8" transform="rotate(-90 263.9 57.8)">19</text>
<text x="266.4" y="57.8" transform="rotate(-90 266.4 57.8)">20</text>
<text x="117.9" y="69.3" transform="rotate(-90 117.9 69.3)">1</text>
<text x="120.4" y="69.9" transform="rotate(-90 120.4 69.9)">24</text>
<text x="122.9" y="69.9" transform="rotate(-90 122.9 69.9)">36</text>
<text x="125.5" y="69.9" transform="rotate(-90 125.5 69.9)">48</text>
<text x="128" y="69.3" transform="rotate(-90 128 69.3)">9</text>
<text x="106" y="74.7">7</text>
<text x="138.4" y="74.7">10</text>
<text x="138.4" y="77.2">11</text>
<text x="105.4" y="79.8">44</text>
<text x="138.4" y="79.8">12</text>
<text x="138.4" y="82.3">13</text>
<text x="218.2" y="81.4" transform="rotate(-90 218.2 81.4)">1</text>
<text x="220.7" y="81.4" transform="rotate(-90 220.7 81.4)">2</text>
<text x="223.3" y="81.4" transform="rotate(-90 223.3 81.4)">3</text>
<text x="225.8" y="81.4" transform="rotate(-90 225.8 81.4)">4</text>
<text x="228.3" y="81.4" transform="rotate(-90 228.3 81.4)">5</text>
<text x="230.9" y="81.4" transform="rotate(-90 230.9 81.4)">6</text>
<text x="233.4" y="81.4" transform="rotate(-90 233.4 81.4)">7</text>
<text x="236" y="81.4" transform="rotate(-90 236 81.4)">8</text>
<text x="238.5" y="81.4" transform="rotate(-90 238.5 81.4)">9</text>
<text x="241" y="82" transform="rotate(-90 241 82)">10</text>
<text x="253.7" y="82" transform="rotate(-90 253.7 82)">15</text>
<text x="256.3" y="82" transform="rotate(-90 256.3 82)">16</text>
<text x="106" y="84.8">5</text>
<text x="106" y="87.4">6</text>
<text x="138.4" y="84.8">14</text>
<text x="138.4" y="87.4">15</text>
<text x="138.4" y="89.9">16</text>
<text x="106" y="92.5">2</text>
<text x="106" y="95">3</text>
<text x="138.4" y="92.5">17</text>
<text x="138.4" y="95">29</text>
<text x="106" y="97.5">4</text>
<text x="138.4" y="97.5">30</text>
<text x="138.4" y="100.1">31</text>
<text x="105.4" y="102.6">18</text>
<text x="105.4" y="105.2">19</text>
<text x="105.4" y="107.7">20</text>
<text x="138.4" y="102.6">32</text>
<text x="138.4" y="105.2">33</text>
<text x="138.4" y="107.7">34</text>
<text x="34.2" y="112.8">1</text>
<text x="43.1" y="112.8">2</text>
<text x="105.4" y="110.2">39</text>
<text x="105.4" y="112.8">40</text>
<text x="138.4" y="110.2">37</text>
<text x="138.4" y="112.8">38</text>
<text x="34.2" y="115.3">3</text>
<text x="34.2" y="117.9">5</text>
<text x="43.1" y="115.3">4</text>
<text x="43.1" y="117.9">6</text>
<text x="105.4" y="115.3">41</text>
<text x="105.4" y="117.9">42</text>
<text x="105.4" y="120.4">43</text>
<text x="105.4" y="122.9">45</text>
<text x="105.4" y="125.5">46</text>
<text x="105.4" y="128">21</text>
<text x="105.4" y="130.6">22</text>
<text x="105.4" y="133.1">25</text>
<text x="105.4" y="135.6">26</text>
<text x="105.4" y="138.2">27</text>
<text x="105.4" y="140.7">28</text>
<text x="122.9" y="148.6" transform="rotate(-90 122.9 148.6)">23</text>
<text x="125.5" y="148" transform="rotate(-90 125.5 148)">8</text>
<text x="34.2" y="161">4</text>
<text x="34.2" y="166.1">2</text>
<text x="34.2" y="163.6">3</text>
<text x="34.2" y="168.7">1</text>
</g>
</svg>
